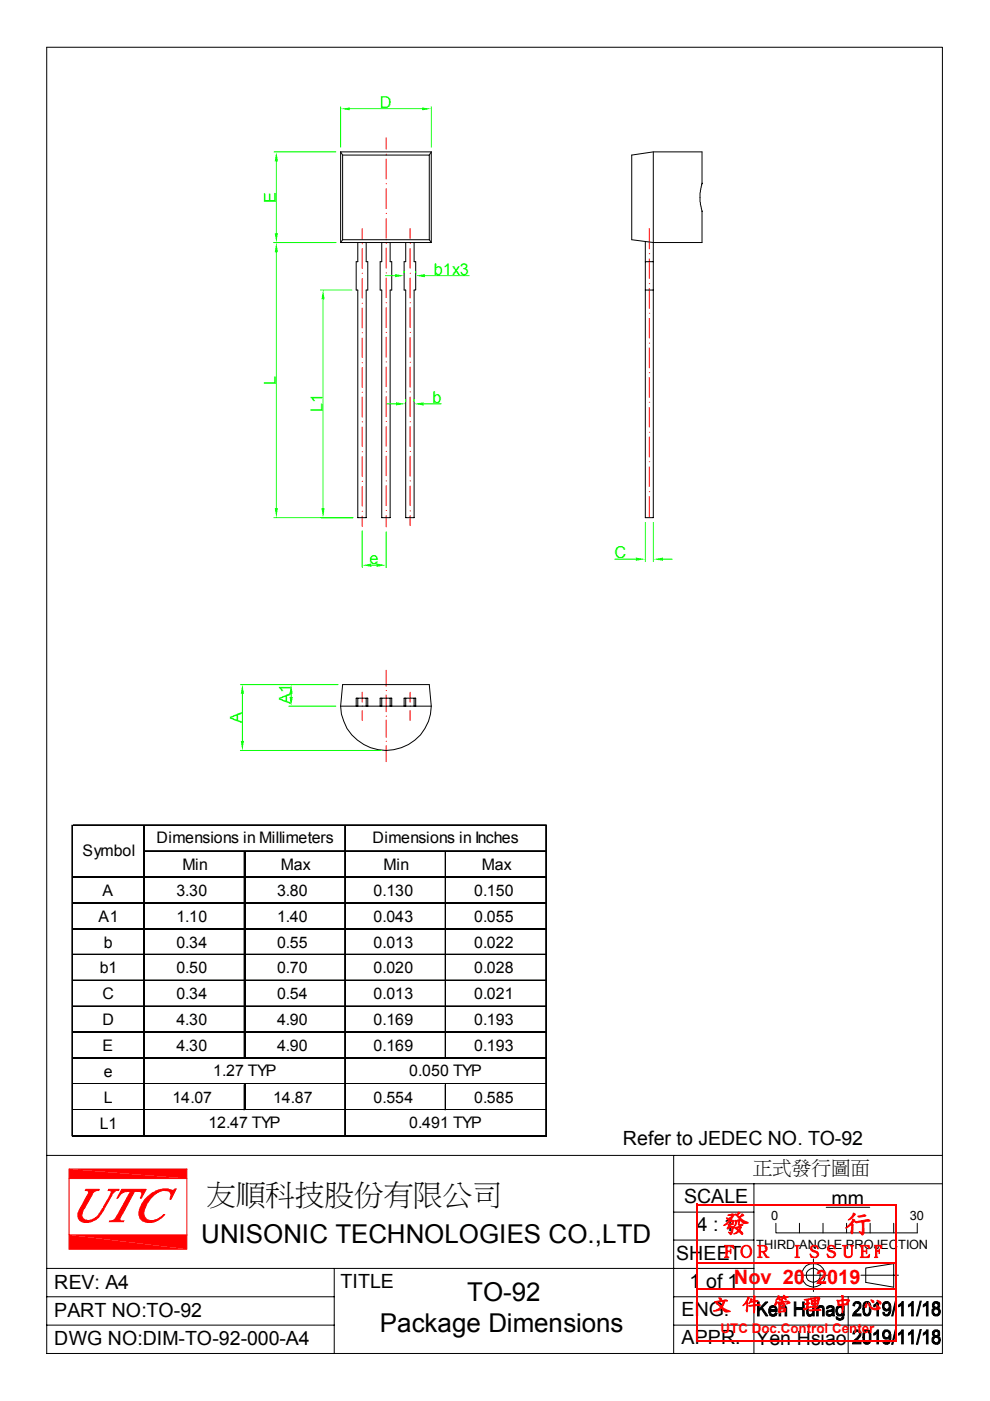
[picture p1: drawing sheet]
<svg xmlns="http://www.w3.org/2000/svg" width="210mm" height="297mm" viewBox="0 0 210 297" stroke-linecap="round" stroke-linejoin="round" font-family="sans-serif">
<g fill="none" stroke="#000" stroke-width=".21">
<path d="M9.9 10h189.9v277h-189.9zM9.9 245h189.9M142.8 245v42M142.8 251h57M142.8 257h17.1M159.9 251v36M164.5 259.4v2h30v-2M169.5 259.4v2M174.5 259.4v2M175.2 256h9.2M179.5 259.4v2M184.5 259.4v2"/>
<path d="M189.5 259.4v2M9.9 274.9h61M9.9 268.9h150M70.9 268.9v18.1M142.8 274.9h57M142.8 262.9h17.1M168.9 270.4h7M172.5 266.9v6.9M182.5 270.4h8M183.6 268.8l5.9-.9v5l-5.9-1zM9.9 281h61M142.8 281h57"/>
<circle cx="172.4" cy="270.4" r="1.49"/>
<circle cx="172.4" cy="270.4" r="2.5"/>
</g>
<g fill="#f00">
<path d="M14.6 247.8l25 2.1h-25z"/>
<path d="M14.6 247.8h25v2.1z"/>
<path d="M14.6 261.8l25 3.1h-25z"/>
<path d="M14.6 261.8h25v3.1z"/>
</g>
<g fill="none" stroke="#f00" stroke-width=".21">
<path d="M81.9 29.2v2.4M81.9 33.7v4.3M81.9 40v4.2M81.9 32.7h.1M81.9 39h.1M76.8 48.5v2.2M76.8 52.7v4.2M76.8 59v4.2M76.8 51.7h.1M76.8 57.9h.1M81.9 46.3v4.2M81.9 52.6v4.2"/>
<path d="M81.9 59v4.1M81.9 45.2h.1M81.9 51.6h.1M81.9 57.9h.1M87 51.6h.1M87 57.9h.1M87 48.5v2.1M87 52.7v4.1M87 59v4.2M137.7 48.5v4.3M137.7 54.9v4.1M137.7 53.8h.1"/>
<path d="M76.8 65.3v4.2M76.8 71.7v4.1M76.8 77.9v4.3M76.8 64.3h.1M76.8 70.6h.1M76.8 76.9h.1M81.9 65.2v4.3M81.9 71.5v4.2M81.9 77.8v4.2M81.9 64.2h.1M81.9 70.5h.1M81.9 76.7h.1"/>
<path d="M87 64.2h.1M87 70.5h.1M87 65.2v4.3M87 71.6v4.1M87 77.8v4.3M87 76.8h.1M137.7 61.2v4.2M137.7 67.5v4.2M137.7 73.8v4.2M137.7 60.1h.1M137.7 66.4h.1M137.7 72.8h.1"/>
<path d="M137.7 79h.1M76.8 84.2v4.2M76.8 90.5v4.2M76.8 96.8v4.2M76.8 83.2h.1M76.8 89.4h.1M76.8 95.8h.1M81.9 84.1v4.2M81.9 90.5v4.1M81.9 96.7v4.2M81.9 83.1h.1M81.9 89.4h.1"/>
<path d="M81.9 95.7h.1M87 83.1h.1M87 95.7h.1M87 89.4h.1M87 84.2v4.1M87 90.5v4.2M87 96.7v4.3M137.7 80v4.3M137.7 86.4v4.1M137.7 92.7v4.2M137.7 99v4.2M137.7 85.3h.1"/>
<path d="M137.7 91.6h.1M137.7 97.9h.1M76.8 103.2v4.1M76.8 109.4v2.2M76.8 102.1h.1M76.8 108.4h.1M81.9 103v4.2M81.9 109.3v2.4M81.9 102h.1M81.9 108.2h.1M87 102h.1M87 103.1v4.1"/>
<path d="M87 109.3v2.1M87 108.3h.1M137.7 105.3v4.3M137.7 104.3h.1M76.8 146.8v2.1M76.8 150.7v2.1M76.8 149.7h.1M81.9 142.1v3.4M81.9 147.3v3.6M81.9 152.7v3.6M81.9 158.1v3.4M81.9 157.2h.1"/>
<path d="M81.9 151.8h.1M81.9 146.4h.1M87 146.8v2.1M87 150.7v2.1M87 149.7h.1M14.6 247.8h25v17.1h-25zM14.6 249.9h25M14.6 261.8h25"/>
</g>
<g fill="#f00" stroke="#f00" stroke-width=".21">
<path d="M18.2 252.2h2.9l-.2 .2h-.4a1.17 1.17 0 0 0-1 1l-1.9 3.3a1.33 1.33 0 0 0 .3 1.8l.8 .3h-1.8a2.19 2.19 0 0 1 .3-2.9l1.4-2.6a.52 .52 0 0 0 .2-.8 .52 .52 0 0 0-.8-.1z" fill-rule="evenodd"/>
<path d="M23 252.2h2.2l-.1 .2a1.41 1.41 0 0 0-1.4 1l-1.4 2.6a5.4 5.4 0 0 1-3.2 3.1l-1.2 .1-1-.4h1.8a3.3 3.3 0 0 0 2.7-2.1l2.2-3.9-.1-.3-.6-.1z" fill-rule="evenodd"/>
<path d="M27.7 252.6h.8l-2.5 4.7a1.51 1.51 0 0 0-.5 1.4l.2 .2h.5v.1h-3l.1-.1a1.69 1.69 0 0 0 1.7-1.4z" fill-rule="evenodd"/>
<path d="M25.8 252.2h5.2a11.8 11.8 0 0 1-4 .4l-.2 .1a2.33 2.33 0 0 0-1.8 1.3h-.2z" fill-rule="evenodd"/>
<path d="M29.1 252.6l1.9-.4-1 1.8h-.3a1.06 1.06 0 0 0 .2-1.3z" fill-rule="evenodd"/>
<path d="M32.1 258.8l1.1-.2 1-.6 .5-.5h.3l-.7 .7-.9 .6z" fill-rule="evenodd"/>
<path d="M35.1 252.4h1.5l.7-.3-1.1 2.2h-.1l.1-.6a.92 .92 0 0 0-.2-1 .92 .92 0 0 0-.9-.3z" fill-rule="evenodd"/>
<path d="M30.6 254.4a6.4 6.4 0 0 1 5-2.3l1 .3h-1.5a4.7 4.7 0 0 0-3.9 2.6v.2a3.3 3.3 0 0 0-.5 3 1.55 1.55 0 0 0 1.4 .6h1.3a2.74 2.74 0 0 1-3.8-.6 3.5 3.5 0 0 1 .8-3.4z" fill-rule="evenodd"/>
</g>
<g fill="none" stroke="#000" stroke-width=".21">
<path d="M72.6 32.9h9.3M91.4 32.2h-19.2v19.2h19.2M133.9 32.9l4.6-.7h10.3l.1 6.7-.1 .2-.4 1.8v1.9l.5 2-.1 6.6h-10.3l-4.6-.6zM138.5 32.2v77.6h-1.7v-58.5M72.6 50.8h9.3M75.9 51.4v4.1h-.4v6h.4v48.3h1.7v-48.3h.4v-6h-.4v-4.1M80.9 51.4v4.1h-.3v6h.3v48.3h1.8v-48.3h.4v-6h-.4v-4.1M86 51.4v4.1h-.3v6h.3v48.3h1.8v-48.3h.3v-6h-.3v-4.1M136.8 55.5h1.7M136.8 61.5h1.7M72.2 149.7h19.2a9.6 9.6 0 0 1-9.6 9.4 9.6 9.6 0 0 1-9.6-9.4zM72.6 145.1h18.4"/>
<path d="M75.5 149.7v-1.7h2.5v1.7M75.9 148v1.7M77.6 148v1.7M80.6 149.7v-1.7h2.5v1.7M80.9 148v1.7M82.7 148v1.7M85.7 149.7v-1.7h2.4v1.7M86 148v1.7M87.8 148v1.7M179.8 274.9v12.1"/>
</g>
<g fill="#000" stroke="#000" stroke-width=".21">
<path d="M181.2 276.1l.2-.1h.6l.4 .2-1 .1-.2 .6-.4-.1 .1-.4z" fill-rule="evenodd"/>
<path d="M181.7 276.3l.7-.1a1.35 1.35 0 0 1-.6 1.8l-.5 .6h1.2v.4h-1.7l.1-.6 .5-.4a1.56 1.56 0 0 0 .8-1.5l-.1-.1z" fill-rule="evenodd"/>
<path d="M183.1 276.3h.6a1.17 1.17 0 0 0-.4 1.4l.1 .8 .4 .3h-.6l-.2-.6-.1-.7z" fill-rule="evenodd"/>
<path d="M183.3 276.1a.9 .9 0 0 1 1 .1 .9 .9 0 0 1 .4 .9v.3a1.24 1.24 0 0 1-.9 1.6l-.6-.2 .7-.1a1.17 1.17 0 0 0 .4-1.5v-.4l-.2-.5h-.9z" fill-rule="evenodd"/>
<path d="M185.3 276.7l.2-.2 .4 .1-.6 .5z" fill-rule="evenodd"/>
<path d="M186 276h.3v3h-.4v-2.4l-.4-.1 .5-.4z" fill-rule="evenodd"/>
<path d="M187.2 276.4l.2-.2 .6 .1a.69 .69 0 0 0-.5 .6 .69 .69 0 0 0 .5 .8h-.7l-.2-.5z" fill-rule="evenodd"/>
<path d="M187.2 278.2h.3l.4 .6h.7a.76 .76 0 0 1-.9 .2 .76 .76 0 0 1-.5-.8z" fill-rule="evenodd"/>
<path d="M187.5 276.1a.92 .92 0 0 1 1 0 .92 .92 0 0 1 .4 1 2.02 2.02 0 0 1-.3 1.7h-.6v-.1a.86 .86 0 0 0 .6-1.1h-.3a.74 .74 0 0 0-.3-1.3l-.6-.1z" fill-rule="evenodd"/>
<path d="M187.4 277.7l1.2-.1a.65 .65 0 0 1-.6 .4 .65 .65 0 0 1-.6-.3z" fill-rule="evenodd"/>
<path d="M189.8 275.9h.3l-.8 3.1h-.2z" fill-rule="evenodd"/>
<path d="M190.5 276.7l.3-.2 .4 .1-.6 .5z" fill-rule="evenodd"/>
<path d="M191.3 276h.2v3h-.3v-2.4l-.4-.1z" fill-rule="evenodd"/>
<path d="M192.6 276.7l.2-.2 .5 .1-.6 .5z" fill-rule="evenodd"/>
<path d="M192.8 276.5h.2l.4-.5h.2v3h-.3v-2.4z" fill-rule="evenodd"/>
<path d="M195.1 275.9h.2l-.7 3.1h-.3z" fill-rule="evenodd"/>
<path d="M195.8 276.6h.6l-.7 .5z" fill-rule="evenodd"/>
<path d="M195.9 276.5h.3l.3-.5h.3v3h-.4v-2.4z" fill-rule="evenodd"/>
<path d="M198 276.1l.2-.1h.5l.4 .2-.6 .1a.47 .47 0 0 0-.5 .5 .47 .47 0 0 0 .5 .4h.6l-.2 .1 .2 .2h-.6a.65 .65 0 0 0-.6 .6 .65 .65 0 0 0 .6 .7h-.6a.87 .87 0 0 1 .2-1.5 .69 .69 0 0 1-.1-1.2z" fill-rule="evenodd"/>
<path d="M198.5 277.5h.6a.9 .9 0 0 1 0 1.3 .9 .9 0 0 1-1.2 0h.6a.64 .64 0 0 0 .6-.7 .64 .64 0 0 0-.6-.6z" fill-rule="evenodd"/>
<path d="M198.5 276.3l.6-.1 .1 .2v.7l-.1 .1h-.6a.47 .47 0 0 0 .4-.4 .47 .47 0 0 0-.4-.5z" fill-rule="evenodd"/>
<path d="M181.2 282.1l.8-.1 .4 .2h-.8l-.3 .3-.1 .3h-.4z" fill-rule="evenodd"/>
<path d="M181.7 282.2h.7a1.41 1.41 0 0 1-.7 1.9l-.4 .5h1.2v.3h-1.7l.1-.5 .6-.7a.9 .9 0 0 0 .4-1.4z" fill-rule="evenodd"/>
<path d="M183.1 282.3l.7-.1a1.13 1.13 0 0 0-.5 1.4v.7l.3 .4h.2l-.6 .1-.2-.5-.1-.8z" fill-rule="evenodd"/>
<path d="M183.3 282.1a.86 .86 0 0 1 .9 0 .86 .86 0 0 1 .5 .8v.6a1.19 1.19 0 0 1-.9 1.5l-.6-.2 .6-.1a.9 .9 0 0 0 .5-1.2v-.1a1.03 1.03 0 0 0-.5-1.2h-.6z" fill-rule="evenodd"/>
<path d="M185.3 282.7l.2-.1h.4l-.6 .5z" fill-rule="evenodd"/>
<path d="M186 282h.3v2.9h-.4v-2.3h-.4z" fill-rule="evenodd"/>
<path d="M187.3 282.3l.7-.1a.75 .75 0 0 0-.5 .7 .75 .75 0 0 0 .5 .8h-.6a1.2 1.2 0 0 1-.1-1.4z" fill-rule="evenodd"/>
<path d="M187.2 284.3h.3l.2 .4 .9 .1a.77 .77 0 0 1-.9 .2 .77 .77 0 0 1-.5-.7z" fill-rule="evenodd"/>
<path d="M187.5 282.1a.95 .95 0 0 1 1 .1 .95 .95 0 0 1 .4 1l-.2 1.3-.1 .3-.6-.1a.92 .92 0 0 0 .6-1.1h-.3a.8 .8 0 0 0-.3-1.4h-.6z" fill-rule="evenodd"/>
<path d="M187.4 283.7l1.2-.1-.5 .3h-.5z" fill-rule="evenodd"/>
<path d="M189.8 281.9h.3l-.8 3.1h-.2z" fill-rule="evenodd"/>
<path d="M190.5 282.7l.3-.1h.4l-.6 .5z" fill-rule="evenodd"/>
<path d="M191.3 282h.2v2.9h-.3v-2.3h-.4z" fill-rule="evenodd"/>
<path d="M192.7 282.6h.6l-.7 .5z" fill-rule="evenodd"/>
<path d="M192.8 282.6l.2-.1 .4-.5h.2v2.9h-.3v-2.3z" fill-rule="evenodd"/>
<path d="M195.1 281.9h.2l-.7 3.1h-.3z" fill-rule="evenodd"/>
<path d="M195.7 282.7l.2-.1h.5l-.6 .5z" fill-rule="evenodd"/>
<path d="M195.9 282.6l.3-.1 .3-.5h.3v2.9h-.4v-2.3z" fill-rule="evenodd"/>
<path d="M198 282.1l.2-.1h.6l.3 .2h-.6a.47 .47 0 0 0-.5 .5 .47 .47 0 0 0 .5 .5h.6l-.2 .1 .2 .2h-.6a.6 .6 0 0 0-.5 .6 .6 .6 0 0 0 .5 .6l-.6 .1a.89 .89 0 0 1 .2-1.5 .69 .69 0 0 1-.1-1.2z" fill-rule="evenodd"/>
<path d="M198.5 283.5h.6a.9 .9 0 0 1 0 1.3 .9 .9 0 0 1-1.2 0l.6-.1a.59 .59 0 0 0 .6-.6 .59 .59 0 0 0-.6-.6z" fill-rule="evenodd"/>
<path d="M198.5 282.2h.6l.1 .2v.7l-.1 .1h-.6a.47 .47 0 0 0 .4-.5 .47 .47 0 0 0-.4-.5z" fill-rule="evenodd"/>
</g>
<path d="M51 145.1h20.6M51 159.1h29.9M51.4 147.1v10" fill="none" stroke="#0f0" stroke-width=".21"/>
<g fill="#0f0">
<path d="M51.4 145.1l.3 2h-.6z"/>
<path d="M51.1 157.1h.6l-.3 2z"/>
</g>
<path d="M61.2 149.7h10M61.2 145.1h10.4M61.7 147.1v.7" fill="none" stroke="#0f0" stroke-width=".21"/>
<g fill="#0f0">
<path d="M61.4 147.8h.7l-.4 1.9z"/>
<path d="M61.7 145.1l.4 2h-.7z"/>
</g>
<path d="M82 85.6h2M86 84.6v.5M87.8 84.6v.5M89.8 85.6h3.8" fill="none" stroke="#0f0" stroke-width=".21"/>
<g fill="#0f0">
<path d="M84 85.3l2 .3-2 .4z"/>
<path d="M87.8 85.6l2-.3v.7z"/>
</g>
<path d="M130.4 118.6h4.4M136.8 110.8v8.3M138.5 110.8v8.3M140.5 118.6h2.1" fill="none" stroke="#0f0" stroke-width=".21"/>
<g fill="#0f0">
<path d="M138.5 118.6l2-.4v.7z"/>
<path d="M134.8 118.2l2 .4-2 .3z"/>
</g>
<path d="M72.2 22.6v8.6M74.2 23.1h15.3M91.4 22.6v8.6" fill="none" stroke="#0f0" stroke-width=".21"/>
<g fill="#0f0">
<path d="M89.5 22.8l1.9 .3-1.9 .3z"/>
<path d="M72.2 23.1l2-.3v.6z"/>
</g>
<path d="M58.1 32.2h13.1M58.6 34.2v15.3M58.1 51.4h13.1" fill="none" stroke="#0f0" stroke-width=".21"/>
<g fill="#0f0">
<path d="M58.6 32.2l.3 2h-.6z"/>
<path d="M58.3 49.5h.6l-.3 1.9z"/>
</g>
<path d="M91.4 32.2v19.2" fill="none" stroke="#000" stroke-width=".21"/>
<path d="M76.8 112.6v7.7M78.7 119.8h1.1M81.9 112.7v7.6" fill="none" stroke="#0f0" stroke-width=".21"/>
<g fill="#0f0">
<path d="M79.8 119.5l2.1 .3-2.1 .4z"/>
<path d="M76.8 119.8l1.9-.3v.7z"/>
</g>
<path d="M58.1 51.4h13.1M58.6 53.5v54.2M58.1 109.8h16.7" fill="none" stroke="#0f0" stroke-width=".21"/>
<g fill="#0f0">
<path d="M58.3 107.7h.6l-.3 2.1z"/>
<path d="M58.6 51.4l.3 2.1h-.6z"/>
</g>
<g fill="#000" stroke="#000" stroke-width=".21">
<path d="M160.6 276h.4v3h-.4z" fill-rule="evenodd"/>
<path d="M161.4 277.5l.2-.3 1.2 1.8h-.4z" fill-rule="evenodd"/>
<path d="M162.3 276h.5l-1.8 2v-.5z" fill-rule="evenodd"/>
<path d="M163.2 277.1h.7l-.3 .1-.3 .5h1.5v.4h-1.5l.2 .5 .4 .2h-.7a1.62 1.62 0 0 1 0-1.7z" fill-rule="evenodd"/>
<path d="M163.3 277a.93 .93 0 0 1 1.5 .7h-1.5h1.1l-.2-.6h-1z" fill-rule="evenodd"/>
<path d="M163.2 278.8h1l.2-.5 .4 .1a.85 .85 0 0 1-.7 .7 .85 .85 0 0 1-.9-.3z" fill-rule="evenodd"/>
<path d="M165.5 277.1h.5z" fill-rule="evenodd"/>
<path d="M165.2 276.9h.3v.2h.4l-.4 .4v1.5h-.3z" fill-rule="evenodd"/>
<path d="M165.6 277a.72 .72 0 0 1 .8-.1 .72 .72 0 0 1 .4 .8v1.3h-.3v-1.4a.35 .35 0 0 0-.5-.5h-.5z" fill-rule="evenodd"/>
<path d="M168.4 276h.3v1.2l1.5 .5h-1.5v1.3h-.3z" fill-rule="evenodd"/>
<path d="M168.7 277.2h1.5v-1.2h.3v3h-.3v-1.3z" fill-rule="evenodd"/>
<path d="M171 276.9h.4l.1 1.7 .1 .2h.7a.71 .71 0 0 1-.9 .2 .71 .71 0 0 1-.4-.8z" fill-rule="evenodd"/>
<path d="M171.8 278.8l.6-.1z" fill-rule="evenodd"/>
<path d="M172.3 276.9h.3v2.1h-.2v-.3h-.4l.3-.3z" fill-rule="evenodd"/>
<path d="M173.5 277.1h.5z" fill-rule="evenodd"/>
<path d="M173.1 276.9h.4v.2h.3l-.3 .4v1.5h-.4z" fill-rule="evenodd"/>
<path d="M173.6 277a.7 .7 0 0 1 .8-.2 .7 .7 0 0 1 .4 .9v1.3h-.4v-1.4a.34 .34 0 0 0-.4-.5h-.5z" fill-rule="evenodd"/>
<path d="M175.3 277.1h.7h-.2l-.3 .4h-.3z" fill-rule="evenodd"/>
<path d="M175.3 278l1.2-.1-.6 .2a.34 .34 0 0 0-.4 .3 .34 .34 0 0 0 .4 .4h.5a.73 .73 0 0 1-1 .2 .73 .73 0 0 1-.1-1z" fill-rule="evenodd"/>
<path d="M175.9 278.8h.6z" fill-rule="evenodd"/>
<path d="M175.3 277.1a.85 .85 0 0 1 1-.3 .85 .85 0 0 1 .6 .9l.1 1.3h-.4l-.1-.2h-.4l.3-.3 .1-.6h-1.1l.6-.2a.35 .35 0 0 0 .6-.3 .35 .35 0 0 0-.6-.3z" fill-rule="evenodd"/>
<path d="M177.3 279.2l.8 .4h-.7z" fill-rule="evenodd"/>
<path d="M177.5 277.1h.6a.83 .83 0 0 0-.6 .7 .83 .83 0 0 0 .5 .9l1 .1h-.4a.9 .9 0 0 1-1 0 .9 .9 0 0 1-.4-1z" fill-rule="evenodd"/>
<path d="M177.5 277l.3-.2h.5l.3 .3h-1.1z" fill-rule="evenodd"/>
<path d="M177.4 279.6h.9l.3-.3v-.5h.4v.1a.91 .91 0 0 1-.6 1 .91 .91 0 0 1-1-.3z" fill-rule="evenodd"/>
<path d="M178.2 277.1h.4v-.2h.4v1.9h-.9a.93 .93 0 0 0 .1-1.7z" fill-rule="evenodd"/>
</g>
<path d="M72.2 32.2l.4 .7v17.9l-.4 .6M81.9 32.9h9.1v17.9M91.4 32.2l-.4 .7M81.9 50.8h9.1M91 50.8l.4 .6M72.6 145.1l-.4 4.6M91 145.1l.4 4.6" fill="none" stroke="#000" stroke-width=".21"/>
<path d="M81.7 58.4h2M85.7 57.4v.5M88.1 57.4v.5M90.1 58.4h9.4" fill="none" stroke="#0f0" stroke-width=".21"/>
<g fill="#0f0">
<path d="M83.7 58.1l2 .3-2 .4z"/>
<path d="M88.1 58.4l2-.3v.7z"/>
</g>
<path d="M68 61.5h6.6M68.5 63.4v44.3M68 109.8h6.8" fill="none" stroke="#0f0" stroke-width=".21"/>
<g fill="#0f0">
<path d="M68.5 61.5l.3 1.9h-.6z"/>
<path d="M68.2 107.7h.6l-.3 2.1z"/>
</g>
<path d="M15.2 174.9h100.8v66.1h-100.8z" fill="#fff"/>
<g fill="none" stroke="#000" stroke-width=".21">
<path d="M15.2 174.9v66M15.3 174.9v66M15.4 174.9h100.5M15.5 174.9h100.4M30.4 175.1v65.8M73.1 175.1v65.8M73.2 175v65.9M115.7 175.1v65.8M115.8 175v65.9M15.4 186h100.5M15.5 185.8h100.4M15.5 191.3h100.4"/>
<path d="M15.5 196.8h100.4M30.6 180.4h85.3M30.6 180.5h85.3M51.8 180.6v43.8M94.4 180.6v43.8M94.5 180.5v44M15.4 202.4h100.5M15.4 207.9h100.5M15.4 213.4h100.5M15.5 202.3h100.4M15.5 207.8h100.4M15.5 213.3h100.4"/>
<path d="M15.5 218.7h100.4M15.4 229.8h100.5M15.4 235.3h100.5M15.5 224.2h100.4M15.5 229.7h100.4M15.5 235.2h100.4M51.8 229.9v5.5M94.4 229.9v5.5M94.5 229.9v5.5M15.5 240.7h100.4"/>
</g>
<path d="M30.5 175v65.9M15.4 191.4h100.5M15.4 196.9h100.5M51.9 180.5v44M15.4 218.8h100.5M15.4 224.4h100.5M51.9 229.9v5.5M15.4 240.8h100.5" fill="none" stroke="#000" stroke-width=".25"/>
<path d="M147.7 255.2v29.4M147.9 255.4h42.3M190 255.6v29M147.9 267.9h42.3M147.9 273.4h42.3M147.9 284.4h42.3" fill="none" stroke="#f00" stroke-width=".34"/>
<text font-size="6.3" x="43.8" y="255.2">友順科技股份有限公司</text>
<g font-size="5.6" fill="#f00">
<text x="153.3" y="261">發</text>
<text x="179.1" y="261">行</text>
</g>
<g font-size="5.5">
<text x="42.7" y="263.5">UNISONIC TECHNOLOGIES CO.,LTD</text>
<text x="99.1" y="275.8">TO-92</text>
<text x="80.5" y="282.5">Package Dimensions</text>
</g>
<g font-size="4.2" fill="#f00">
<text x="173" y="272.2">2019</text>
<text x="150.8" y="277.8">文 件 管 理 中 心</text>
</g>
<g font-size="4.1">
<text x="132.1" y="242.9">Refer to JEDEC NO. TO-92</text>
<text x="159.6" y="248.9">正式發行圖面</text>
<text x="145" y="255">SCALE</text>
<text x="176.3" y="255.5">mm</text>
<text x="147.7" y="261.1">4 : 1</text>
<text x="143.3" y="267.1">SHEET</text>
<text x="11.5" y="273.2">REV: A4</text>
<text x="72.2" y="273.1">TITLE</text>
<text x="146.2" y="273.1">1 of 1Nov 20</text>
<text x="11.5" y="279.3">PART NO:TO-92</text>
<text x="144.5" y="279.1">ENG.</text>
<text x="11.5" y="285.3">DWG NO:DIM-TO-92-000-A4</text>
<text x="144.5" y="285">APPR.</text>
<text x="160.4" y="285.1">Yen Hsiao</text>
</g>
<g font-size="3.5" fill="#0f0">
<text x="80.5" y="23">D</text>
<text x="58.5" y="43" transform="rotate(-90 58.5 43)">E</text>
<text x="91.9" y="58.3">b1x3</text>
<text x="58.5" y="81.6" transform="rotate(-90 58.5 81.6)">L</text>
<text x="68.4" y="87.3" transform="rotate(-90 68.4 87.3)">L1</text>
<text x="91.7" y="85.5">b</text>
<text x="78.3" y="119.7">e</text>
<text x="130.3" y="118.4">C</text>
<text x="61.6" y="149.3" transform="rotate(-90 61.6 149.3)">A1</text>
<text x="51.3" y="153.3" transform="rotate(-90 51.3 153.3)">A</text>
</g>
<text font-size="3.5" fill="#f00" x="152.9" y="266.5">ＦＯＲ　ＩＳＳＵＥF</text>
<g font-size="3.4">
<text x="33.2" y="178.8">Dimensions in Millimeters</text>
<text x="79" y="178.8">Dimensions in Inches</text>
<text x="17.5" y="181.5">Symbol</text>
<text x="38.7" y="184.4">Min</text>
<text x="59.5" y="184.4">Max</text>
<text x="81.3" y="184.4">Min</text>
<text x="102.2" y="184.4">Max</text>
<text x="21.8" y="189.9">A</text>
<text x="37.4" y="189.9">3.30</text>
<text x="58.8" y="189.9">3.80</text>
<text x="79.2" y="189.9">0.130</text>
<text x="100.5" y="189.9">0.150</text>
<text x="20.9" y="195.4">A1</text>
<text x="37.4" y="195.4">1.10</text>
<text x="58.8" y="195.4">1.40</text>
<text x="79.2" y="195.4">0.043</text>
<text x="100.5" y="195.4">0.055</text>
<text x="22" y="200.9">b</text>
<text x="37.4" y="200.9">0.34</text>
<text x="58.8" y="200.9">0.55</text>
<text x="79.2" y="200.9">0.013</text>
<text x="100.5" y="200.9">0.022</text>
<text x="21.2" y="206.4">b1</text>
<text x="37.4" y="206.4">0.50</text>
<text x="58.8" y="206.4">0.70</text>
<text x="79.2" y="206.4">0.020</text>
<text x="100.5" y="206.4">0.028</text>
<text x="21.8" y="211.9">C</text>
<text x="37.4" y="211.9">0.34</text>
<text x="58.8" y="211.9">0.54</text>
<text x="79.2" y="211.9">0.013</text>
<text x="100.5" y="211.9">0.021</text>
<text x="21.8" y="217.4">D</text>
<text x="37.4" y="217.4">4.30</text>
<text x="58.8" y="217.4">4.90</text>
<text x="79.2" y="217.4">0.169</text>
<text x="100.5" y="217.4">0.193</text>
<text x="21.8" y="222.9">E</text>
<text x="37.4" y="222.9">4.30</text>
<text x="58.8" y="222.9">4.90</text>
<text x="79.2" y="222.9">0.169</text>
<text x="100.5" y="222.9">0.193</text>
<text x="22" y="228.4">e</text>
<text x="22" y="233.8">L</text>
<text x="36.6" y="233.8">14.07</text>
<text x="45.2" y="228.1">1.27 TYP</text>
<text x="57.9" y="233.8">14.87</text>
<text x="79.2" y="233.8">0.554</text>
<text x="86.8" y="228.1">0.050 TYP</text>
<text x="100.5" y="233.8">0.585</text>
<text x="21.2" y="239.3">L1</text>
<text x="44.2" y="239.1">12.47 TYP</text>
<text x="86.8" y="239.1">0.491 TYP</text>
</g>
<text font-size="2.8" fill="#f00" x="152.8" y="282.7">UTC Doc.Control Center</text>
<g font-size="2.7">
<text x="163.5" y="258.6">0</text>
<text x="192.9" y="258.6">30</text>
<text x="160.4" y="264.9">THIRD ANGLE PROJECTION</text>
</g>
</svg>
